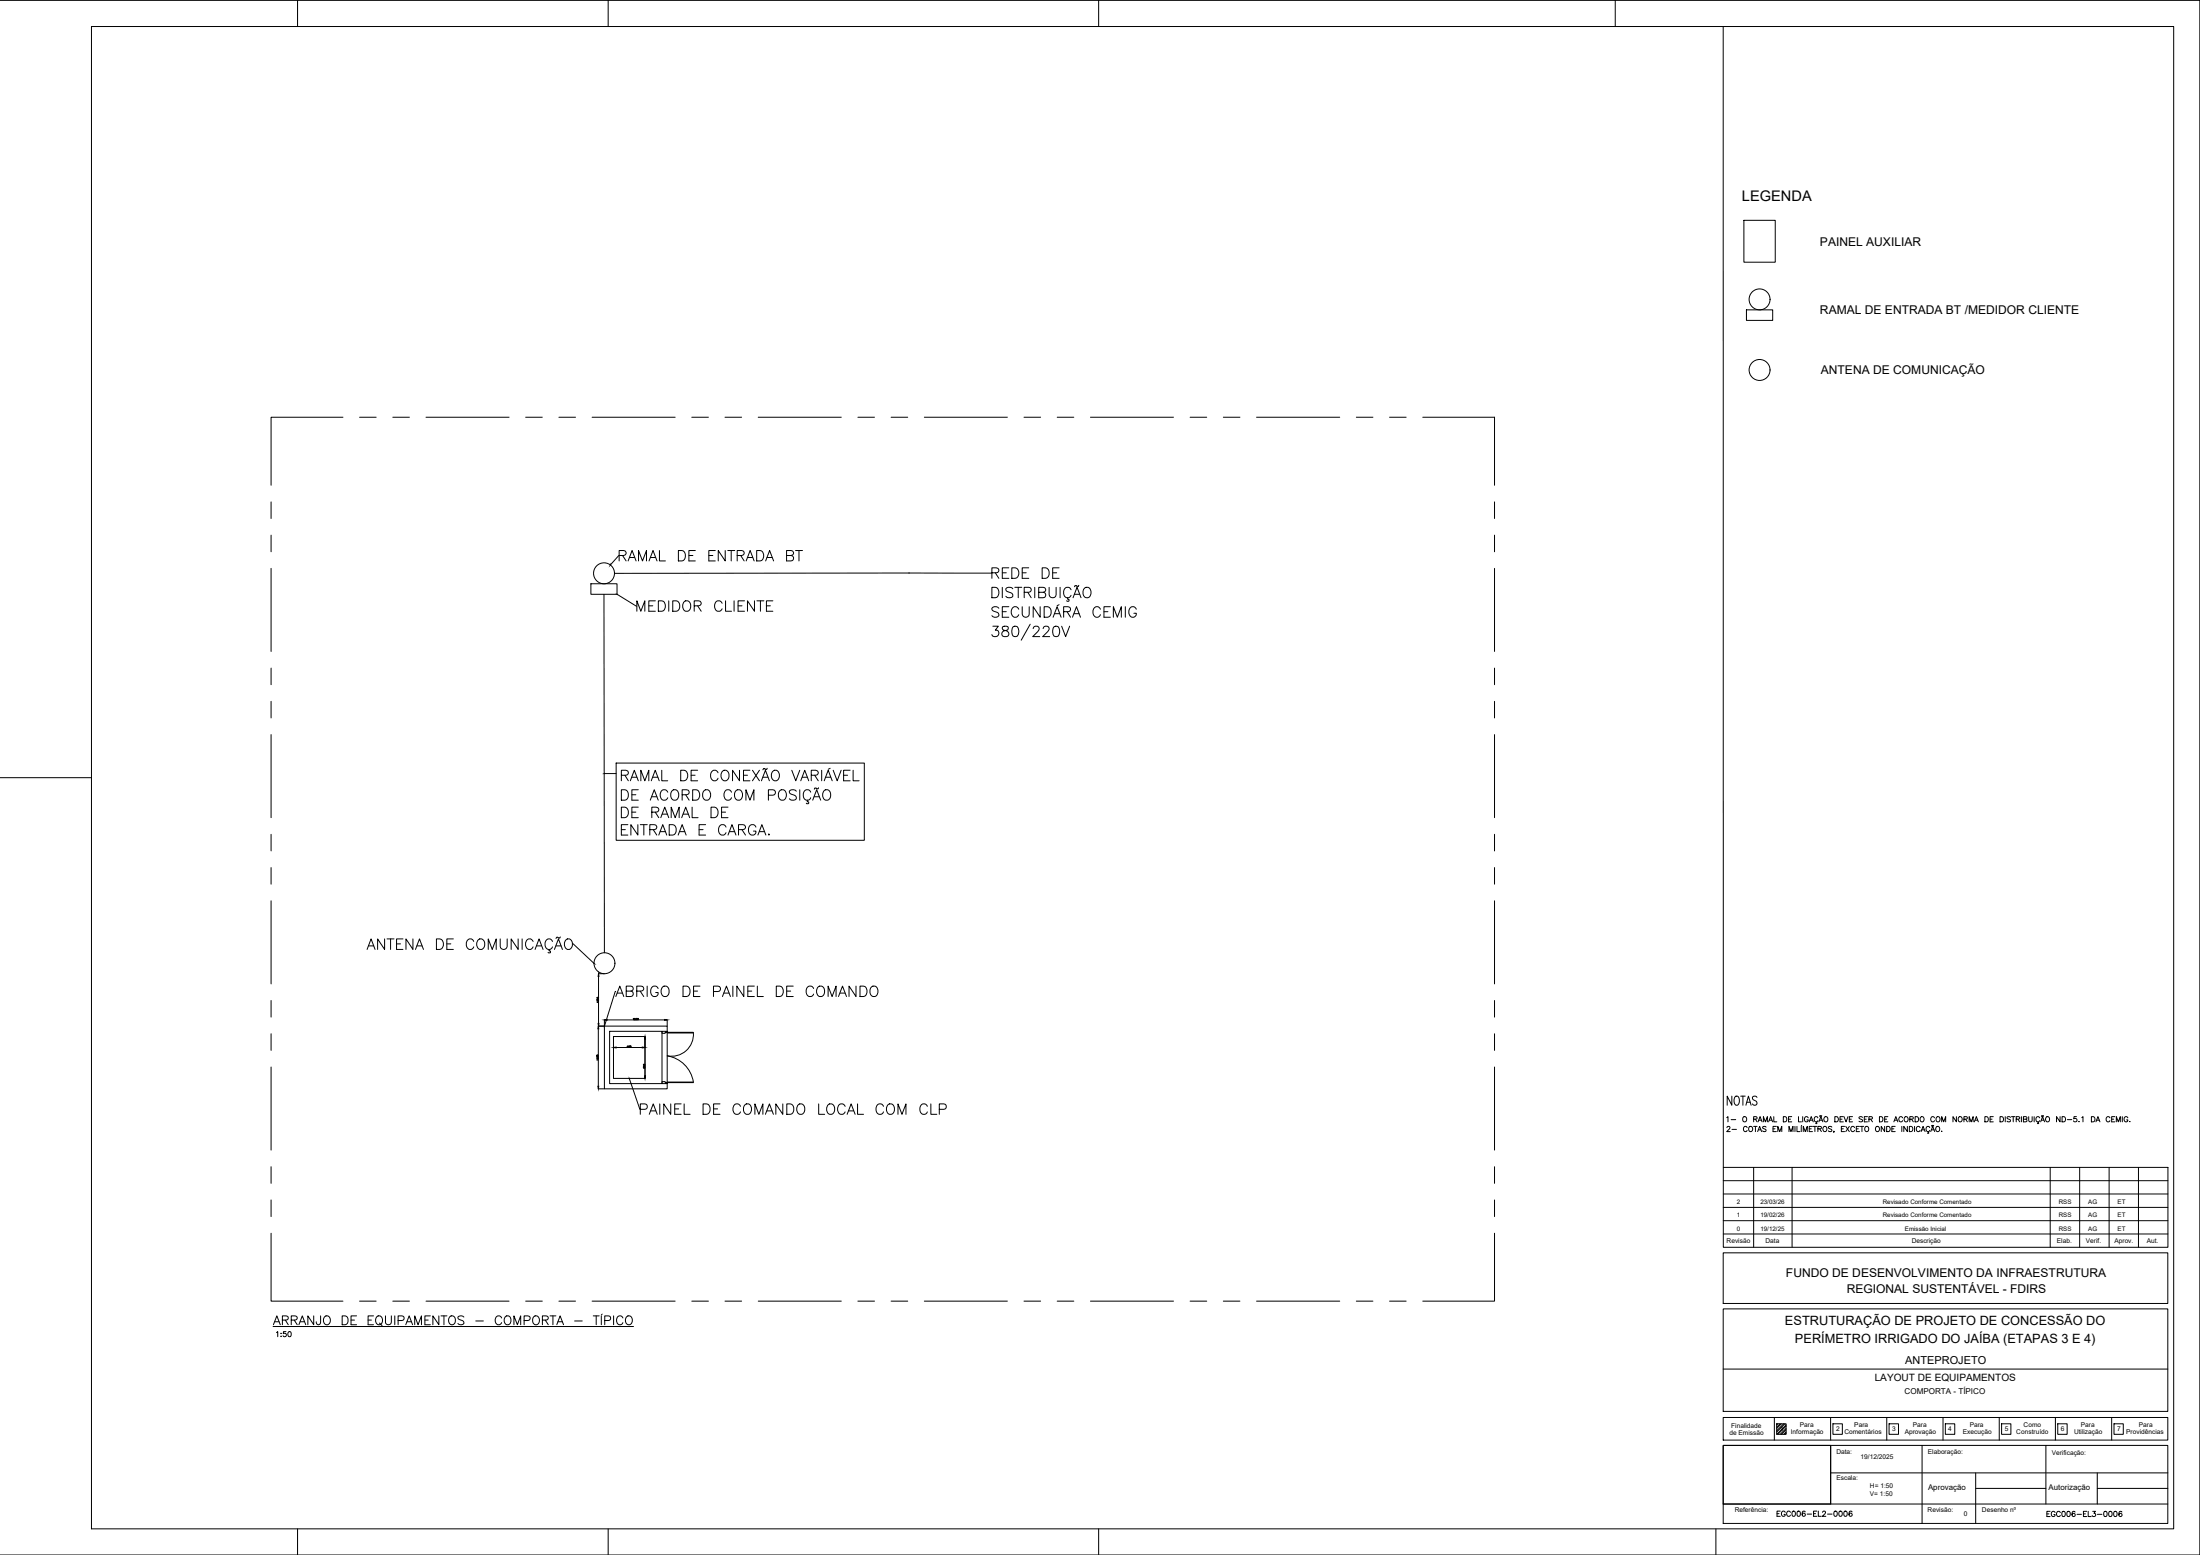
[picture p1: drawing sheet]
<svg xmlns="http://www.w3.org/2000/svg" width="841mm" height="594mm" viewBox="0 0 841 594" stroke-linecap="round" stroke-linejoin="round" font-family="sans-serif">
<!-- layer: 0 -->
<g fill="none" stroke="#000" stroke-width=".38">
<path d="M658.7 10.1l.1 435.9M666.7 84.2h11.9v16h-11.9zM667.6 118.4h10.1v4h-10.1zM131.1 159.4h-27.5v26M137.5 159.4h6.3M150.2 159.4h6.3M162.9 159.4h31.7M201 159.4h6.3M213.7 159.4h6.3M226.4 159.4h31.7M264.5 159.4h6.3M277.2 159.4h6.3"/>
<path d="M289.9 159.4h31.7M328 159.4h6.3M340.7 159.4h6.3M353.4 159.4h31.7M391.5 159.4h6.3M404.2 159.4h6.3M416.9 159.4h31.7M455 159.4h6.3M467.7 159.4h6.3M480.4 159.4h31.7M518.5 159.4h6.3M531.2 159.4h6.3"/>
<path d="M543.9 159.4h27.4v26M103.6 191.7v6.4M571.3 191.7v6.4M103.6 204.4v6.4M103.6 217.1v31.8M347.5 218.9l-112.6 .1M347.6 218.9l31.5 .1M379.2 218.8l2.3-.1a.93 .93 0 0 0 0-1.6l-2.3-.2v4.1M380.5 218.8l1.3 2.2M383.2 218.8h1.5M385.7 216.9h-2.5v4.1h2.5M386.8 216.9h1.3a2.14 2.14 0 0 1 1.4 2 2.14 2.14 0 0 1-1.4 2.1h-1.3z"/>
<path d="M390.8 218.8h1.5M393.3 216.9h-2.5v4.1h2.5M398.4 216.9h1.4a2.16 2.16 0 0 1 1.3 2 2.16 2.16 0 0 1-1.3 2.1h-1.4zM402.4 218.8h1.5M404.9 216.9h-2.5v4.1h2.5M571.3 204.4v6.4M571.3 217.1v31.8M225.9 223h10v4h-10zM230.9 227l.2 137M379.2 224.4h1.3a2.11 2.11 0 0 1 1.4 2 2.11 2.11 0 0 1-1.4 2h-1.3zM379.6 239.2h2l-1.1 1.6a1.28 1.28 0 0 1 1.4 1.4 1.28 1.28 0 0 1-1.8 1l-.5-.2-.4-.5M381.8 232.4a1.48 1.48 0 0 0-1.4-.7 1.48 1.48 0 0 0-1.2 1.1l.4 .5 1.5 .6a.98 .98 0 0 1 .4 1.7 1.75 1.75 0 0 1-2.3-.4"/>
<path d="M383.2 224.4v4M383.2 233.7h1.5M383.4 239.4a.81 .81 0 0 0 .4 1.4 1.44 1.44 0 0 1 1.5 .6 1.44 1.44 0 0 1 0 1.6 1.63 1.63 0 0 1-2.3-.5 1.54 1.54 0 0 1 1.9-1.7 .85 .85 0 0 0 .4-1.4zM385.7 231.8h-2.5v4h2.5M387.2 224.9a1.52 1.52 0 0 0-2.7 .4l.4 .6 1.5 .6a1 1 0 0 1 .4 1.7 1.89 1.89 0 0 1-2.3-.4M387.3 239.4a1.32 1.32 0 0 1 2 .6 2.01 2.01 0 0 1-1.4 3.2 1.79 1.79 0 0 1-1.1-2.3zM387.9 224.4h2.7M389.3 224.4v4M389.5 232.8a1.48 1.48 0 0 0-1.7-1 1.48 1.48 0 0 0-1.2 1.5 1.75 1.75 0 0 0 .4 1.9 1.75 1.75 0 0 0 1.9 .4l.6-.8M390.8 231.8v2.9a1.35 1.35 0 0 0 1.3 1.1 1.35 1.35 0 0 0 1.3-1.1v-2.9M391.5 226.3l2.3-.2a.92 .92 0 0 0 0-1.5l-2.3-.2v4M392.9 226.3l1.3 2.1"/>
<path d="M393.8 238.5l-3.4 6.1M395.6 224.4v4M397.1 226.3l2.3-.2a.92 .92 0 0 0 0-1.5l-2.3-.2v4h1.7a1.04 1.04 0 0 0 1-1.1 1.04 1.04 0 0 0-1-1M397.6 231.8v4l-2.6-4v4M399.2 231.8h1.3a2.16 2.16 0 0 1 1.4 2 2.16 2.16 0 0 1-1.4 2h-1.3zM401.1 224.4v2.8a1.35 1.35 0 0 0 1.3 1.2 1.35 1.35 0 0 0 1.3-1.2v-2.8M402.6 235.8l1.5-4 1.5 4M403 239.4a1.32 1.32 0 0 1 1.9 .6 2.01 2.01 0 0 1-1.3 3.2 1.79 1.79 0 0 1-1.2-2.3zM403.2 234.5h1.9M404.9 231l-.8 .4M405.3 224.4v4M405.8 239.2l1.6 4 1.5-4"/>
<path d="M406.6 233.7l2.3-.2 .3-.6-.1-.7-.8-.4h-1.7v4M407.9 233.7l1.3 2.1M408.1 228.4v.6h.4l.2 .5-.2 .2-.7-.2M409.4 225.3a1.46 1.46 0 0 0-1.6-.9 1.46 1.46 0 0 0-1.2 1.5 1.75 1.75 0 0 0 .4 1.9 1.75 1.75 0 0 0 1.9 .4l.5-.8M410 235.8l1.5-4 1.5 4M410.2 228.4l1.5-4 1.6 4M410.6 234.5h1.9M410.8 227h1.9M411.7 224l-.5-.3-.4 .5M411.8 223.9h.5M412.4 223.6l-.2 .4M414.8 224.6a1.84 1.84 0 0 1 2.1 .6 1.84 1.84 0 0 1 0 2.2 1.46 1.46 0 0 1-1.7 1 1.46 1.46 0 0 1-1.2-1.6 2.3 2.3 0 0 1 .8-2.2z"/>
<path d="M420.7 232.8a1.46 1.46 0 0 0-1.7-1 1.46 1.46 0 0 0-1.2 1.5 1.75 1.75 0 0 0 .4 1.9 1.75 1.75 0 0 0 1.9 .4l.6-.8M422 233.7h1.5M424.5 231.8h-2.5v4h2.5M425.6 235.8v-4l1.5 4 1.6-4v4M430.2 231.8v4M434.4 232.8a1.46 1.46 0 0 0-1.7-1 1.46 1.46 0 0 0-1.2 1.5 1.75 1.75 0 0 0 .4 1.9 1.75 1.75 0 0 0 1.9 .4l.6-.8v-.5h-.9M103.6 255.2v6.4M395 240.2l.4-.8a1.33 1.33 0 0 1 1.7 .2 1.27 1.27 0 0 1-.4 1.7l-1.9 1.9h2.7M398.8 240.2l.4-.8a1.33 1.33 0 0 1 1.7 .2 1.27 1.27 0 0 1-.4 1.7l-1.9 1.9h2.7M571.3 255.2v6.4M103.6 267.9v6.4M571.3 267.9v6.4"/>
<path d="M103.6 280.6v31.8M231.1 295.5h4.4M235.5 291.5h94.9v29.5h-94.9zM237.5 296.2h1.8l.7-.4a.91 .91 0 0 0-.2-1.3l-2.3-.2v4M238.9 296.2l1.3 2.1M241 298.3l1.5-4 1.5 4M241.6 296.9h1.9M245 298.3v-4l1.5 4 1.5-4v4M249 298.3l1.5-4 1.5 4M249.6 296.9h1.9M253 294.3v4h2.3M260.2 294.3h1.3a2.14 2.14 0 0 1 1.4 2 2.14 2.14 0 0 1-1.4 2h-1.3z"/>
<path d="M264.2 296.2h1.5M266.7 294.3h-2.5v4h2.5M274.5 295.2a1.46 1.46 0 0 0-1.7-.9 1.46 1.46 0 0 0-1.1 1.5 1.75 1.75 0 0 0 .3 1.9 1.75 1.75 0 0 0 1.9 .4l.6-.8M276 294.9a1.47 1.47 0 0 1 1.7-.6 1.47 1.47 0 0 1 1 1.5 1.75 1.75 0 0 1-.4 1.9 1.75 1.75 0 0 1-1.9 .4 2.45 2.45 0 0 1-.4-3.2zM282.7 294.3v4l-2.7-4v4M284.2 296.2h1.5M286.7 294.3h-2.5v4h2.5M287.7 294.3l2.6 4M290.3 294.3l-2.6 4M291.1 298.3l1.5-4 1.5 4M291.6 296.9h1.9M293.3 293.5l-.4 .5-.9-.4-.4 .5"/>
<path d="M295.3 294.9a1.47 1.47 0 0 1 1.7-.6 1.47 1.47 0 0 1 .9 1.5 1.75 1.75 0 0 1-.3 1.9 1.75 1.75 0 0 1-1.9 .4 2.45 2.45 0 0 1-.4-3.2zM302.7 294.3l1.5 4 1.5-4M306.1 298.3l1.5-4 1.6 4M306.7 296.9h1.9M310.1 296.2l2.3-.2a.93 .93 0 0 0 0-1.5l-2.3-.2v4M311.4 296.2l1.4 2.1M314.1 294.3v4M315.1 298.3l1.5-4 1.5 4M315.6 296.9h1.9M317.4 293.5l-.8 .4M318.5 294.3l1.5 4 1.6-4M322.5 296.2h1.5"/>
<path d="M325 294.3h-2.5v4h2.5M326.1 294.3v4h2.3M571.3 280.6v31.8M103.6 318.7v6.4M237.5 301.7h1.4a2.13 2.13 0 0 1 1.4 2 2.13 2.13 0 0 1-1.4 2h-1.4zM237.5 308.4h1.4a2.16 2.16 0 0 1 1.4 2 2.16 2.16 0 0 1-1.4 2h-1.4zM237.5 317h1.6M240 315.1h-2.5v3.9h2.5M241.6 303.6h1.5M241.6 310.3h1.5M243.8 315.1v3.9l-2.6-3.9v3.9M244 301.7h-2.4v4h2.4"/>
<path d="M244 308.4h-2.4v4h2.4M244.8 315.1h2.6M246.1 315.1v3.9M248.4 317l2.3-.2a.92 .92 0 0 0 0-1.6l-2.3-.1v3.9M248.6 305.7l1.5-4 1.5 4M249.2 310.3l2.3-.2a.93 .93 0 0 0 0-1.5l-2.3-.2v4M249.2 304.4h1.9M249.7 317l1.4 2M250.5 310.3l1.3 2.1M251.8 319l1.6-3.9 1.5 3.9M252.4 317.7h1.9M252.6 312.4l1.5-4 1.6 4"/>
<path d="M253.2 311h1.9M255.3 302.7a1.49 1.49 0 0 0-1.7-1 1.49 1.49 0 0 0-1.2 1.5 1.75 1.75 0 0 0 .4 2 1.75 1.75 0 0 0 1.9 .3l.6-.7M255.8 315.1h1.4a2.13 2.13 0 0 1 1.3 1.9 2.13 2.13 0 0 1-1.3 2h-1.4zM256.6 312.4v-4l1.5 4 1.5-4v4M256.8 302.3a1.48 1.48 0 0 1 1.7-.5 1.48 1.48 0 0 1 1 1.4 1.75 1.75 0 0 1-.4 2 1.75 1.75 0 0 1-1.9 .3 2.52 2.52 0 0 1-.4-3.2zM259.2 319l1.6-3.9 1.5 3.9M259.8 317.7h1.9M260.6 312.4l1.5-4 1.6 4M260.8 303.6l2.3-.2a.92 .92 0 0 0 0-1.5l-2.3-.2v4M261.2 311h1.9M262.1 303.6l1.3 2.1M264.6 308.4v4h2.3"/>
<path d="M264.8 301.7h1.3a2.11 2.11 0 0 1 1.4 2 2.11 2.11 0 0 1-1.4 2h-1.3zM267.3 317h1.5M269 302.3a1.48 1.48 0 0 1 1.7-.5 1.48 1.48 0 0 1 1 1.4 1.75 1.75 0 0 1-.4 2 1.75 1.75 0 0 1-1.9 .3 2.52 2.52 0 0 1-.4-3.2zM269.7 315.1h-2.4v3.9h2.4M271.8 308.4h1.4a2.16 2.16 0 0 1 1.3 2 2.16 2.16 0 0 1-1.3 2h-1.4zM275.8 310.3h1.6M277.5 316a1.46 1.46 0 0 0-1.6-.9 1.46 1.46 0 0 0-1.2 1.5 1.75 1.75 0 0 0 .4 1.9 1.75 1.75 0 0 0 1.9 .4l.5-.8M278.3 308.4h-2.5v4h2.5M278.3 319l1.5-3.9 1.5 3.9M278.9 317.7h1.9M279.7 302.7a1.49 1.49 0 0 0-1.7-1 1.49 1.49 0 0 0-1.2 1.5 1.75 1.75 0 0 0 .4 2 1.75 1.75 0 0 0 1.9 .3l.6-.7M281.2 302.3a1.48 1.48 0 0 1 1.7-.5 1.48 1.48 0 0 1 .9 1.4 1.75 1.75 0 0 1-.3 2 1.75 1.75 0 0 1-1.9 .3 2.52 2.52 0 0 1-.4-3.2z"/>
<path d="M282.3 317l2.3-.2a.92 .92 0 0 0 0-1.6l-2.3-.1v3.9M283.6 317l1.4 2M285.2 305.7v-4l1.5 4 1.5-4v4M289 316a1.46 1.46 0 0 0-1.7-.9 1.46 1.46 0 0 0-1.2 1.5 1.75 1.75 0 0 0 .4 1.9 1.75 1.75 0 0 0 1.9 .4l.6-.8v-.6h-1M289.7 319l1.6-3.9 1.5 3.9M290.3 317.7h1.9M293.8 303.8h1.6a1.04 1.04 0 0 0 1.1-1 1.04 1.04 0 0 0-1.1-1.1h-1.6v4M293.9 318.7l.2 .2-.2 .1zM297.9 302.3a1.48 1.48 0 0 1 1.7-.5 1.48 1.48 0 0 1 1 1.4 1.75 1.75 0 0 1-.4 2 1.75 1.75 0 0 1-1.9 .3 2.52 2.52 0 0 1-.4-3.2zM304.4 302.3a1.52 1.52 0 0 0-2.6 .4l.3 .5 1.6 .6a1 1 0 0 1 .3 1.7 1.89 1.89 0 0 1-2.2-.3M305.7 301.7v4M308.6 305.7v.6l.6 .2v.3l-.2 .3-.8-.3"/>
<path d="M309.9 302.7a1.46 1.46 0 0 0-1.7-1 1.46 1.46 0 0 0-1.1 1.5 1.75 1.75 0 0 0 .4 2 1.75 1.75 0 0 0 1.9 .3l.5-.7M310.7 305.7l1.5-4 1.5 4M311.3 304.4h1.9M312.2 301.3l-.5-.2-.4 .4M312.2 301.3h.5M312.9 301l-.2 .3M314.9 302.3a1.48 1.48 0 0 1 1.7-.5 1.48 1.48 0 0 1 .9 1.4 1.75 1.75 0 0 1-.3 2 1.75 1.75 0 0 1-1.9 .3 2.52 2.52 0 0 1-.4-3.2zM571.3 318.7v6.4M103.6 331.4v6.4M571.3 331.4v6.4M103.6 344.1v31.8M147 358.7v4l-2.6-4v4"/>
<path d="M148 358.7h2.6M149.3 358.7v4M154.1 358.7h-2.5v4h2.5M157.9 358.7v4l-2.7-4v4M166.8 358.7h1.3a2.14 2.14 0 0 1 1.5 2 2.14 2.14 0 0 1-1.5 2h-1.3zM173.3 358.7h-2.5v4h2.5M181.1 359.7a1.46 1.46 0 0 0-1.7-1 1.46 1.46 0 0 0-1.1 1.5 1.75 1.75 0 0 0 .3 1.9 1.75 1.75 0 0 0 2 .4l.5-.7M182.6 359.3a1.47 1.47 0 0 1 1.7-.5 1.47 1.47 0 0 1 1 1.4 1.75 1.75 0 0 1-.4 1.9 1.75 1.75 0 0 1-1.9 .4 2.45 2.45 0 0 1-.4-3.2zM191.2 358.7v2.9a1.35 1.35 0 0 0 1.4 1.1 1.35 1.35 0 0 0 1.3-1.1v-2.9M198.1 358.7v4l-2.7-4v4M199.6 358.7v4M203.8 359.7a1.48 1.48 0 0 0-1.7-1 1.48 1.48 0 0 0-1.2 1.5 1.75 1.75 0 0 0 .4 1.9 1.75 1.75 0 0 0 1.9 .4l.6-.7"/>
<path d="M211.2 359.7a1.46 1.46 0 0 0-1.7-1 1.46 1.46 0 0 0-1.1 1.5 1.75 1.75 0 0 0 .3 1.9 1.75 1.75 0 0 0 2 .4l.5-.7M212.7 358.2l-.1 .3M212.8 358.1h.5M213.3 358.2l.1 .1M214.2 357.9l-.3 .5-.4-.1M216.2 359.3a1.47 1.47 0 0 1 1.6-.5 1.47 1.47 0 0 1 1 1.4 1.75 1.75 0 0 1-.4 1.9 1.75 1.75 0 0 1-1.9 .4 2.45 2.45 0 0 1-.3-3.2zM571.3 344.1v31.8M140.3 362.7l1.6-4 1.5 4M140.9 361.4h1.9M151.6 360.6h1.5M158.8 362.7l1.6-4 1.5 4M159.4 361.4h1.9"/>
<path d="M170.8 360.6h1.5M186.6 362.7v-4l1.6 4 1.5-4v4M204.6 362.7l1.5-4 1.5 4M205.1 361.4h1.9M209.9 362.7v.6h.4l.1 .6h-.9M212 362.7l1.5-4 1.5 4M212.6 361.4h1.9M218.9 360.5l8.1 7.5M228.8 372h2.3M228.8 373v18M235.4 378.8l-4.3 13.1M236 379.4h1.9"/>
<path d="M239.4 378.6l2.3-.2a.92 .92 0 0 0 0-1.5l-2.3-.2v4h1.7a1.04 1.04 0 0 0 1-1 1.04 1.04 0 0 0-1-1.1M243.4 378.6l2.3-.2a.92 .92 0 0 0 0-1.5l-2.3-.2v4M244.7 378.6l1.4 2.1M247.4 376.7v4M251.6 377.7a1.46 1.46 0 0 0-1.7-1 1.46 1.46 0 0 0-1.1 1.6 1.75 1.75 0 0 0 .3 1.9 1.75 1.75 0 0 0 1.9 .3l.6-.7v-.6h-.9M253.1 377.3a1.48 1.48 0 0 1 1.7-.5 1.48 1.48 0 0 1 1 1.5 1.75 1.75 0 0 1-.4 1.9 1.75 1.75 0 0 1-1.9 .3 2.52 2.52 0 0 1-.4-3.2zM261.1 376.7h1.4a2.13 2.13 0 0 1 1.3 2 2.13 2.13 0 0 1-1.3 2h-1.4zM265.1 378.6h1.6M267.6 376.7h-2.5v4h2.5M272.8 378.8h1.6a1.04 1.04 0 0 0 1.1-1 1.04 1.04 0 0 0-1.1-1.1h-1.6v4M276.7 379.4h1.9M280.2 376.7v4"/>
<path d="M284.4 376.7v4l-2.7-4v4M285.9 378.6h1.5M288.4 376.7h-2.5v4h2.5M289.5 376.7v4h2.3M296.8 376.7h1.3a2.11 2.11 0 0 1 1.4 2 2.11 2.11 0 0 1-1.4 2h-1.3zM300.7 378.6h1.6M303.2 376.7h-2.5v4h2.5M311 377.7a1.46 1.46 0 0 0-1.7-1 1.46 1.46 0 0 0-1.1 1.6 1.75 1.75 0 0 0 .4 1.9 1.75 1.75 0 0 0 1.9 .3l.5-.7M312.5 377.3a1.48 1.48 0 0 1 1.7-.5 1.48 1.48 0 0 1 1 1.5 1.75 1.75 0 0 1-.4 1.9 1.75 1.75 0 0 1-1.9 .3 2.52 2.52 0 0 1-.4-3.2zM321.1 379.4h1.9M327.2 376.7v4l-2.6-4v4M328.8 376.7h1.3a2.11 2.11 0 0 1 1.4 2 2.11 2.11 0 0 1-1.4 2h-1.3z"/>
<path d="M333 377.3a1.48 1.48 0 0 1 1.6-.5 1.48 1.48 0 0 1 1 1.5 1.75 1.75 0 0 1-.4 1.9 1.75 1.75 0 0 1-1.9 .3 2.52 2.52 0 0 1-.3-3.2zM103.6 382.2v6.4M103.6 394.9v6.4M228.7 392h2.4M228.7 393v22M228.8 382.9h-.6l.1 .1M231.1 392h24v24h-24zM231.1 389.7v2.3M232.1 389.7h21.9M233 394h20.1v20h-20.1zM234.5 396h12v16h-12zM234.5 396v4.2"/>
<path d="M235.4 380.7l1.5-4 1.6 4M242.1 389.2l.1 .5M242.6 389.2h.3l-.4 .5h.5M246.5 396l.1 15M246.5 396h.1M253.1 394h2v.4h-.8v.4h-1.2zM255.1 394.4h9.9v.2h-9.9zM255.1 389.7v2.3M276.2 380.7l1.5-4 1.5 4M316.6 380.7v-4l1.5 4 1.5-4v4M320.5 380.7l1.6-4 1.5 4M571.3 382.2v6.4"/>
<path d="M571.3 394.9v6.4M103.6 407.6v31.8M228.7 404.9l-.4 .1M228.7 404.1v.5l-.5-.4 .1 .3M228.7 416h2.4M235.5 400.2h10M240.6 412.1l4.2 11.7M246 407.7v.4l.4-.4 .2 .2-.3 .2zM246.5 412h.1M253.1 413.2h1.2v.4h.8v.4h-2zM255.1 413.4h9.9v.2h-9.9zM571.3 407.6v31.8"/>
<path d="M244.8 423.8h1.7a1.04 1.04 0 0 0 1-1 1.04 1.04 0 0 0-1-1.1h-1.7v4M248.2 425.7l1.5-4 1.5 4M248.8 424.4h1.9M252.2 421.7v4M256.4 421.7v4l-2.7-4v4M257.9 423.6h1.6M260.4 421.7h-2.5v4h2.5M261.5 421.7v4h2.3M268.8 421.7h1.3a2.13 2.13 0 0 1 1.4 2 2.13 2.13 0 0 1-1.4 2h-1.3zM272.8 423.6h1.5M275.3 421.7h-2.5v4h2.5M283.1 422.7a1.49 1.49 0 0 0-1.7-1 1.49 1.49 0 0 0-1.2 1.6 1.75 1.75 0 0 0 .4 1.9 1.75 1.75 0 0 0 1.9 .3l.6-.7"/>
<path d="M284.6 422.3a1.48 1.48 0 0 1 1.7-.5 1.48 1.48 0 0 1 1 1.5 1.75 1.75 0 0 1-.4 1.9 1.75 1.75 0 0 1-1.9 .3 2.52 2.52 0 0 1-.4-3.2zM288.6 425.7v-4l1.5 4 1.5-4v4M292.6 425.7l1.5-4 1.6 4M293.2 424.4h1.9M299.3 421.7v4l-2.7-4v4M300.8 421.7h1.3a2.13 2.13 0 0 1 1.4 2 2.13 2.13 0 0 1-1.4 2h-1.3zM305 422.3a1.48 1.48 0 0 1 1.7-.5 1.48 1.48 0 0 1 .9 1.5 1.75 1.75 0 0 1-.3 1.9 1.75 1.75 0 0 1-1.9 .3 2.52 2.52 0 0 1-.4-3.2zM313 421.7v4h2.3M316.4 422.3a1.48 1.48 0 0 1 1.7-.5 1.48 1.48 0 0 1 1 1.5 1.75 1.75 0 0 1-.4 1.9 1.75 1.75 0 0 1-1.9 .3 2.52 2.52 0 0 1-.4-3.2zM323.1 422.7a1.49 1.49 0 0 0-1.7-1 1.49 1.49 0 0 0-1.2 1.6 1.75 1.75 0 0 0 .4 1.9 1.75 1.75 0 0 0 1.9 .3l.6-.7M323.8 425.7l1.6-4 1.5 4M324.4 424.4h1.9"/>
<path d="M327.8 421.7v4h2.3M337.7 422.7a1.46 1.46 0 0 0-1.6-1 1.46 1.46 0 0 0-1.2 1.6 1.75 1.75 0 0 0 .4 1.9 1.75 1.75 0 0 0 1.9 .3l.5-.7M339.3 422.3a1.48 1.48 0 0 1 1.7-.5 1.48 1.48 0 0 1 .9 1.5 1.75 1.75 0 0 1-.4 1.9 1.75 1.75 0 0 1-1.9 .3 2.52 2.52 0 0 1-.3-3.2zM343.3 425.7v-4l1.5 4 1.5-4v4M354.5 422.7a1.46 1.46 0 0 0-1.7-1 1.46 1.46 0 0 0-1.1 1.6 1.75 1.75 0 0 0 .3 1.9 1.75 1.75 0 0 0 1.9 .3l.6-.7M355.9 421.7v4h2.2M359.1 423.8h1.7a1.04 1.04 0 0 0 1-1 1.04 1.04 0 0 0-1-1.1h-1.7v4M660.1 427l.5-.4v2M660.2 430.8l.4-.5 .7 .4-1.2 1.6h1.3M661.8 427.8h1.7M662.1 431.5h1.7M667.9 430.8a.72 .72 0 0 0-.8-.5 .72 .72 0 0 0-.6 .8v.5a.72 .72 0 0 0 .6 .7 .72 .72 0 0 0 .8-.4"/>
<path d="M670.4 427.6l1.1-.1v-.8l-1.1-.1v2M670.4 430.3h1.3M671.1 427.6l.6 1M671.1 430.3v2M671.9 432.3l.8-2 .7 2M672.1 428.6l.7-2 .8 2M672.2 431.6h.9M672.4 428h1M674.1 428.6v-2l.8 2 .7-2v2M675.1 430.6l-.4-.3-.7 .1-.1 .6 1.1 .5 .1 .5-.4 .3-.9-.3M676.1 428.6l.8-2 .7 2M676.4 428h.9"/>
<path d="M677.8 431.3h.8M678.1 426.6v2h1.1M679.1 430.3h-1.3v2h1.3M679.6 432.3v-2l.8 2 .7-2v2M681.7 426.6a1.07 1.07 0 0 1 1.3 .6 1.07 1.07 0 0 1-.3 1.3l-1 .1zM683.7 427.6h.8M683.9 432.3v-2l.8 2 .7-2v2M685 426.6h-1.3v2h1.3M686.2 430.3v2M686.9 430.3v2h1.2M687.5 426.6v2h1.2M688.6 430.3v2"/>
<path d="M688.8 430l-.2 .1M689.1 426.6v2M689.4 432.3v-2l.7 2 .8-2v2M691.3 427.1a.74 .74 0 0 0-.9-.5 .74 .74 0 0 0-.6 .8 .83 .83 0 0 0 .3 1 .83 .83 0 0 0 1-.1l.2-.5h-.5M691.6 428.6l.8-2 .8 2M691.6 431.3h.8M691.9 428h1M692.9 430.3h-1.3v2h1.3M693.2 430.3h1.3M693.8 430.3v2M694.3 428.6l.3 .6h-.5M694.9 427.1a.72 .72 0 0 0-.8-.5 .72 .72 0 0 0-.6 .8 .83 .83 0 0 0 .3 1 .83 .83 0 0 0 1.1-.1v-.2"/>
<path d="M694.9 431.3l1.2-.1 .1-.7-1.3-.2v2M695.3 428.6l.8-2 .7 2M695.6 428h1M695.6 431.3l.7 1M695.7 426.3l-.1 .2M695.7 426.3h.3M696 426.3l.1 .1M696.1 426.4h.3M696.4 426.2l-.1 .2M697.2 430.4a.94 .94 0 0 1 1.2 .9 .94 .94 0 0 1-1.2 .9l-.4-.6zM697.6 426.7a.91 .91 0 0 1 1.2 .9 .91 .91 0 0 1-1.4 .7l-.2-.9zM700.3 430.6l-.5-.3-.7 .1v.6l1 .5 .2 .5-.5 .3-.8-.3"/>
<path d="M701.1 432.2l-.1 .5M701.4 426.6h.7a1.06 1.06 0 0 1 .7 1 1.06 1.06 0 0 1-.7 1h-.7zM703.4 427.6h.8M703.9 431.3h.8M704.7 426.6h-1.3v2h1.3M704.9 426.6l.8 2 .8-2M705.1 430.3h-1.2v2h1.2M705.6 430.3l1.4 2M707 427.6h.7M707 430.3l-1.4 2M708.2 426.6h-1.2v2h1.2M709 430.8a.74 .74 0 0 0-.9-.5 .74 .74 0 0 0-.6 .8 .83 .83 0 0 0 .3 1.1 .83 .83 0 0 0 1.1-.2l.1-.1"/>
<path d="M709.6 431.3h.8M710.9 430.3h-1.3v2h1.3M711.2 430.3h1.3M711.8 430.3v2M712 426.9l-.5-.3-.9 .3 .3 .5 1.1 .6v.3l-.5 .3-.9-.3M712.7 427.6h.7M713.9 426.6h-1.2v2h1.2M714.5 427.6l1.1-.1 .1-.7-1.2-.2v2M715.1 427.6l.7 1M718.5 426.6h.7a1.08 1.08 0 0 1 .6 1 1.08 1.08 0 0 1-.6 1h-.7zM720.5 430.3v2l-1.3-2v2M720.5 427.6h.7"/>
<path d="M721.2 430.3h.7a1.06 1.06 0 0 1 .7 1 1.06 1.06 0 0 1-.7 1h-.7zM721.7 426.6h-1.2v2h1.2M723.2 431.3h.8M724 428.6l.7-2 .8 2M724.3 428h1M724.5 430.3h-1.3v2h1.3M727 430.3v2M727.3 427.1a.74 .74 0 0 0-.8-.5 .74 .74 0 0 0-.6 .8 .84 .84 0 0 0 .2 1 .84 .84 0 0 0 1.1-.1l.1-.2M728.1 426.9a.88 .88 0 0 1 1.4 .7 .88 .88 0 0 1-1.4 .7zM729.1 430.3v2l-1.3-2v2M729.9 430.3h.7a1.08 1.08 0 0 1 .6 1 1.08 1.08 0 0 1-.6 1h-.7zM730.1 427.6l1.1-.1 .2-.7-1.3-.2v2"/>
<path d="M730.8 427.6l.6 1M731.9 430.3v2M732.1 426.6a1.07 1.07 0 0 1 1.3 .6 1.07 1.07 0 0 1-.4 1.3l-.9 .1zM734 430.8a.74 .74 0 0 0-.8-.5 .74 .74 0 0 0-.6 .8v.5a.74 .74 0 0 0 .6 .7 .74 .74 0 0 0 .8-.4M734.2 426.9a.88 .88 0 0 1 1.4 .7 .88 .88 0 0 1-1.4 .7zM734.4 432.3l.8-2 .7 2M734.7 431.6h.9M737.1 432.3l.2 .6h-.4M737.7 430.8a.72 .72 0 0 0-.8-.5 .72 .72 0 0 0-.6 .8v.5a.72 .72 0 0 0 .6 .7 .72 .72 0 0 0 .8-.4M738.1 432.3l.7-2 .8 2M738.4 431.6h1M738.5 430l-.1 .2"/>
<path d="M738.5 430h.3M738.8 430v.1M738.9 430.1h.2M739.2 430l-.1 .1M739.5 427.1a.74 .74 0 0 0-.8-.5 .74 .74 0 0 0-.6 .8 .84 .84 0 0 0 .2 1 .84 .84 0 0 0 1.1-.1l.1-.2M740.3 426.9a.88 .88 0 0 1 1.4 .7 .88 .88 0 0 1-1.4 .7zM740.4 430.4a.94 .94 0 0 1 1.1 .9 .94 .94 0 0 1-1.1 .9l-.4-.6zM742.2 432.2h.2zM742.3 428.6v-2l.7 2 .8-2v2M747.9 426.6v2l-1.3-2v2M750.8 427.6l1.1-.1v-.8l-1.1-.1v2M751.4 427.6l.7 1"/>
<path d="M752.8 428.6v-2l.7 2 .8-2v2M754.8 428.6l.7-2 .8 2M755.1 428h.9M758.8 426.6a1.07 1.07 0 0 1 1.3 .6 1.07 1.07 0 0 1-.4 1.3l-.9 .1zM760.8 427.6h.7M762 426.6h-1.2v2h1.2M764.6 426.6h.7a1.08 1.08 0 0 1 .6 1 1.08 1.08 0 0 1-.6 1h-.7zM766.6 426.6v2M768.6 426.9l-.5-.3-.7 .1-.1 .6 1.1 .5 .2 .5-.5 .3-.9-.3M768.9 426.6h1.4M769.6 426.6v2M770.8 427.6l1.1-.1 .2-.5-.5-.4h-.8v2"/>
<path d="M771.4 427.6l.7 1M772.8 426.6v2M773.5 427.6l1.2-.1 .1-.7-1.3-.2v2l1.3-.2v-.6l-.4-.2M775.5 426.6v1.4l.6 .6 .7-.3 .1-1.7M777.6 426.6v2M779.1 428.6l.3 .6h-.6M779.7 427.1a.74 .74 0 0 0-.8-.5 .74 .74 0 0 0-.6 .8 .83 .83 0 0 0 .2 1 .83 .83 0 0 0 1.1-.1l.1-.2M780.1 428.6l.7-2 .8 2M780.4 428h.9M780.8 426.3v.1M781.1 426.4l-.5-.1-.2 .2M781.2 426.2l-.1 .2"/>
<path d="M782.4 426.7a.91 .91 0 0 1 1.1 .9 .91 .91 0 0 1-1.3 .7l-.2-.9zM787.5 426.6v2l-1.3-2v2M788.3 426.6h.7a1.08 1.08 0 0 1 .6 1 1.08 1.08 0 0 1-.6 1h-.7zM790.3 427.8h1.7M793.8 426.6h-.9l-.1 .9a.71 .71 0 0 1 1.1 0 .71 .71 0 0 1-.2 1 .71 .71 0 0 1-1.1-.3M794.8 428.4h.1M795.8 427l.5-.4v2M799.5 426.6h.7a1.06 1.06 0 0 1 .7 1 1.06 1.06 0 0 1-.7 1h-.7zM801.2 428.6l.8-2 .8 2M801.5 428h1M806.6 427.1a.74 .74 0 0 0-.9-.5 .74 .74 0 0 0-.6 .8 .84 .84 0 0 0 .3 1 .84 .84 0 0 0 1.1-.1l.1-.2M807.3 427.6h.7"/>
<path d="M808.5 426.6h-1.2v2h1.2M809 428.6v-2l.8 2 .8-2v2M811.3 426.6v2M813.4 427.1a.74 .74 0 0 0-.8-.5 .74 .74 0 0 0-.6 .8 .84 .84 0 0 0 .3 1 .84 .84 0 0 0 1.1-.1v-.5h-.4M814.2 428.4h.1M103.6 445.7v6.4M103.6 458.4v6.4M571.3 445.7v6.4M571.3 458.4v6.4M103.6 471.1v26h27.5M571.3 471.1v26h-27.4M137.5 497.1h6.3"/>
<path d="M150.2 497.1h6.3M162.9 497.1h31.7M201 497.1h6.3M213.7 497.1h6.3M226.4 497.1h31.7M264.5 497.1h6.3M277.2 497.1h6.3M289.9 497.1h31.7M328 497.1h6.3M340.7 497.1h6.3M353.4 497.1h31.7M391.5 497.1h6.3"/>
<path d="M404.2 497.1h6.3M416.9 497.1h31.7M455 497.1h6.3M467.7 497.1h6.3M480.4 497.1h31.7M518.5 497.1h6.3M531.2 497.1h6.3M104.4 506.8h137.8"/>
<circle cx="672.7" cy="114.4" r="4"/>
<circle cx="672.7" cy="141.3" r="4"/>
<circle cx="230.9" cy="219" r="4"/>
<circle cx="231.1" cy="368" r="4"/>
<circle cx="228.5" cy="382.3" r=".27"/>
<circle cx="228.5" cy="381.8" r=".27"/>
<circle cx="228.5" cy="381.2" r=".27"/>
<circle cx="243.3" cy="389.3" r=".26"/>
<circle cx="243.9" cy="389.3" r=".27"/>
<circle cx="228.4" cy="403.2" r=".27"/>
<circle cx="228.4" cy="403.7" r=".27"/>
<circle cx="246.2" cy="407.3" r=".28"/>
<circle cx="246.2" cy="406.8" r=".28"/>
<circle cx="667" cy="427.5" r=".92"/>
<circle cx="669.2" cy="431.2" r=".92"/>
<circle cx="713.6" cy="431.2" r=".92"/>
<circle cx="717.7" cy="431.2" r=".92"/>
<circle cx="749.3" cy="427.5" r=".92"/>
</g>
<!-- layer: GIRO -->
<path d="M265.1 394.6a8.4 8.4 0 0 1-10 8.8 12.1 12.1 0 0 1 10 10" fill="none" stroke="#000" stroke-width=".38"/>
<!-- layer: 0 -->
<path d="M228.8 372l.2 1h-.4zM228.7 392l.2 1h-.3zM228.6 391h.4l-.2 1zM231.1 389.7l1-.2v.3zM246.6 396l.2 1h-.4zM254 389.5l1.1 .2-1.1 .1zM228.6 415h.3l-.2 1zM234.5 400.2l1-.2v.4zM245.5 400l1 .2-1 .2zM246.4 411h.4l-.2 1z" fill="#000" stroke="#000" stroke-width=".38"/>
<!-- layer: A-FORMATO -->
<g fill="none" stroke="#000" stroke-width=".38">
<path d="M0 .1h841v594h-841M35 10.1h796v574h-796zM113.7 .1v10M232.5 .1v10M420 .1v10M617.5 .1v10M0 297.1h35M658.8 446h170v30.5h-170zM658.8 456.2h170M658.8 451.1h170M670.4 446v30.5M685.1 446v30.5"/>
<path d="M783.8 446v30.5M795 446v30.5M806.3 446v30.5M817.5 446v30.5M658.7 478.6h170v19.4h-170zM658.8 471.4h170M658.8 466.4h170M658.8 461.3h170M658.7 500.1h170v39.1h-170zM658.7 523h170M658.7 552.2h170v29.8h-170zM658.7 541.5h170v8.7h-170z"/>
<path d="M658.7 552.2h41.2v22.4h-41.2zM678.3 541.5v8.7M679.2 544h3.6v4h-3.6zM679.6 544l-.4 .4M680.5 544l-1.3 1.3M681 544l-1.8 1.7M681.9 544l-2.7 2.6M682.3 544l-3.1 3.1M682.8 544.4l-3.6 3.6M682.8 545.7l-2.2 2.3M682.8 547.1l-.9 .9M682.8 544.8l-3.1 3.2"/>
<path d="M682.8 546.2l-1.8 1.8M682.8 547.6l-.4 .4M699.8 541.5v8.7M699.8 552.2v22.4M700.7 544h3.6v4h-3.6zM721.3 541.5v8.7M722.2 544h3.6v4h-3.6zM734.8 552.2v29.8M742.8 541.5v8.7M743.7 544h3.6v4h-3.6zM764.3 541.5v8.7M765.2 544h3.5v4h-3.5z"/>
<path d="M782.1 552.2v22.4M785.7 541.5v8.7M786.6 544h3.6v4h-3.6zM807.3 541.5v8.7M808.1 544h3.6v4h-3.6zM658.7 574.6h170M699.8 562.7h128.9M755.3 568.6h26.8M755.3 562.7v19.3M801.8 568.6h26.9M801.8 562.7v11.9M113.7 584.1v10"/>
<path d="M232.5 584.1v10M420 584.1v10M656 584.1v10"/>
</g>
<text font-size="10.6" x="234.6" y="234.6">MEDIDOR CLIENTE</text>
<text font-size="9.3" x="232.1" y="217">RAMAL DE ENTRADA BT</text>
<text font-size="8.4" x="103" y="508">ARRANJO DE EQUIPAMENTOS - COMPORTA - TÍPICO</text>
<text font-size="6.6" x="659" y="423.3">NOTAS</text>
<text font-size="5.6" x="665.9" y="76.8">LEGENDA</text>
<g font-size="5.3">
<text x="678" y="580.7">EGC006-EL2-0006</text>
<text x="781.4" y="580.7">EGC006-EL3-0006</text>
</g>
<g font-size="4.9">
<text x="682.4" y="506.4">ESTRUTURAÇÃO DE PROJETO DE CONCESSÃO DO</text>
<text x="104.4" y="511.9">1:50</text>
<text x="686.2" y="513.1">PERÍMETRO IRRIGADO DO JAÍBA (ETAPAS 3 E 4)</text>
</g>
<g font-size="4.6">
<text x="695.7" y="93.8">PAINEL AUXILIAR</text>
<text x="695.7" y="120">RAMAL DE ENTRADA BT /MEDIDOR CLIENTE</text>
<text x="696.1" y="142.9">ANTENA DE COMUNICAÇÃO</text>
<text x="682.8" y="487.8">FUNDO DE DESENVOLVIMENTO DA INFRAESTRUTURA</text>
<text x="706" y="494.1">REGIONAL SUSTENTÁVEL - FDIRS</text>
</g>
<text font-size="4.2" x="728.3" y="521.1">ANTEPROJETO</text>
<text font-size="3.9" x="716.7" y="527.7">LAYOUT DE EQUIPAMENTOS</text>
<text font-size="3.5" x="238.5" y="401.5">600</text>
<text font-size="3.1" x="728.1" y="532.7">COMPORTA - TÍPICO</text>
<g font-size="3">
<text x="737.1" y="569.2">Aprovação</text>
<text x="783.2" y="569.2">Autorização</text>
</g>
<g font-size="2.5">
<text x="660.1" y="474.8">Revisão</text>
<text x="674.9" y="474.8">Data</text>
<text x="730.8" y="474.8">Descrição</text>
<text x="786.3" y="474.8">Elab.</text>
<text x="797.4" y="474.8">Verif.</text>
<text x="808.3" y="474.8">Aprov.</text>
<text x="820.7" y="474.7">Aut.</text>
<text x="661.8" y="545.5">Finalidade</text>
<text x="688" y="545.3">Para</text>
<text x="708.9" y="545.3">Para</text>
<text x="731.3" y="545.3">Para</text>
<text x="753" y="545.3">Para</text>
<text x="773.6" y="545.3">Como</text>
<text x="795.5" y="545.3">Para</text>
<text x="817.7" y="545.3">Para</text>
<text x="661.1" y="548.4">de Emissão</text>
<text x="680.5" y="546.8">1</text>
<text x="684.6" y="548">Informação</text>
<text x="701.9" y="546.8">2</text>
<text x="705.1" y="548">Comentários</text>
<text x="723.4" y="546.8">3</text>
<text x="728.1" y="548">Aprovação</text>
<text x="744.8" y="546.8">4</text>
<text x="750.4" y="548">Execução</text>
<text x="766.4" y="546.8">5</text>
<text x="770.8" y="548">Construído</text>
<text x="787.9" y="546.8">6</text>
<text x="792.9" y="548">Utilização</text>
<text x="809.4" y="546.8">7</text>
<text x="812.8" y="548">Providências</text>
<text x="702" y="555.3">Data:</text>
<text x="711.3" y="557.4">19/12/2025</text>
<text x="737" y="555.3">Elaboração:</text>
<text x="784.4" y="555.8">Verificação:</text>
<text x="702" y="565.6">Escala:</text>
<text x="714.8" y="568.6">H= 1:50</text>
<text x="714.8" y="571.4">V= 1:50</text>
<text x="663.2" y="577.6">Referência:</text>
<text x="736.9" y="577.6">Revisão:</text>
<text x="750.8" y="579.3">0</text>
<text x="757.7" y="577.6">Desenho nº</text>
</g>
<g font-size="2.4">
<text x="663.9" y="460">2</text>
<text x="673" y="460">23/03/26</text>
<text x="719.8" y="460">Revisado Conforme Comentado</text>
<text x="787" y="460">RSS</text>
<text x="798.3" y="460">AG</text>
<text x="809.5" y="460">ET</text>
<text x="663.9" y="465">1</text>
<text x="673" y="465">19/02/26</text>
<text x="719.8" y="465">Revisado Conforme Comentado</text>
<text x="787" y="465">RSS</text>
<text x="798.3" y="465">AG</text>
<text x="809.5" y="465">ET</text>
<text x="663.9" y="470.1">0</text>
<text x="673" y="470.1">19/12/25</text>
<text x="728.2" y="470.1">Emissão Inicial</text>
<text x="787" y="470.1">RSS</text>
<text x="798.3" y="470.1">AG</text>
<text x="809.5" y="470.1">ET</text>
</g>
</svg>
